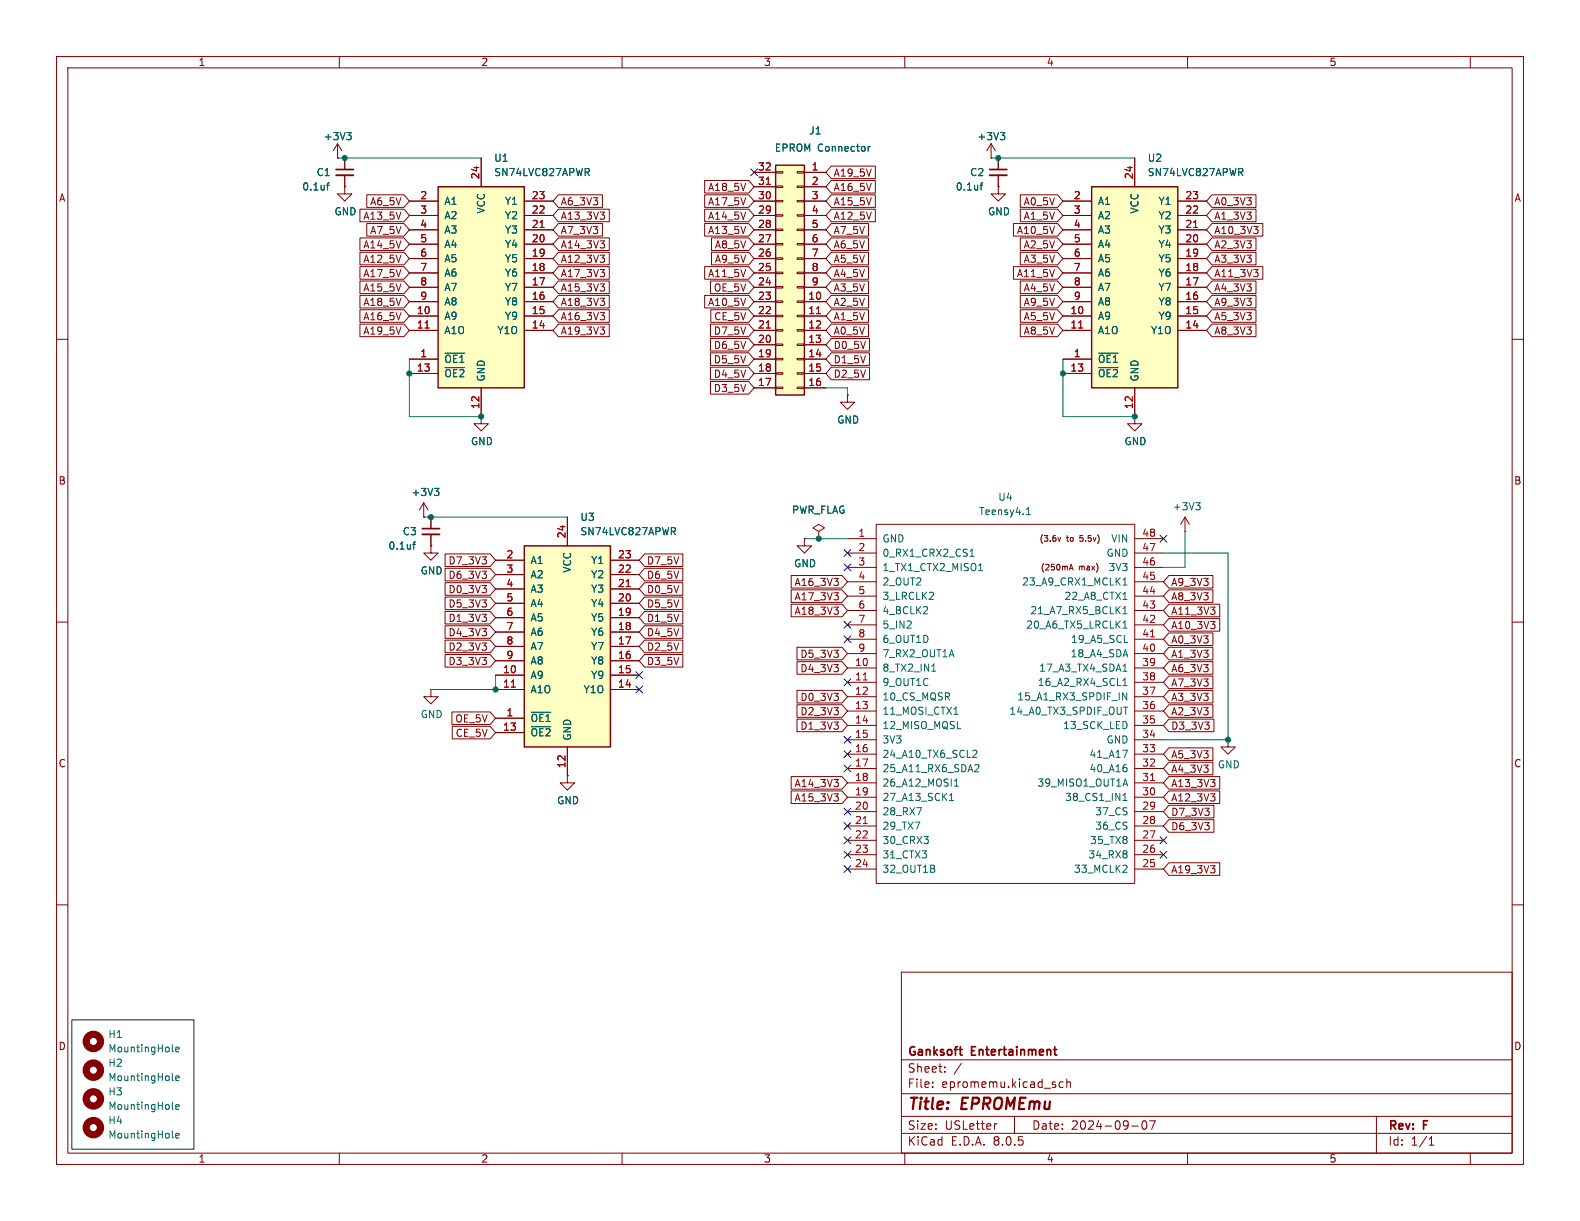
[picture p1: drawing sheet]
<svg xmlns="http://www.w3.org/2000/svg" width="279mm" height="216mm" viewBox="0 0 279 216" stroke-linecap="round" stroke-linejoin="round" font-family="sans-serif">
<g fill="none" stroke="#840000" stroke-width=".18">
<path d="M10 10h259.4v195.9h-259.4zM12 12h255.4v191.9h-255.4zM60 10v2M110 10v2M160 10v2M210 10v2M260 10v2M175.3 27.9h.1M175.3 25.4l-.8 1.3M175.3 25.4v2.5M175.3 25.4l.7 1.3M10 60h2"/>
<path d="M267.4 60h2M74.9 91.4h.1M74.9 88.9l-.7 1.3M74.9 88.9v2.5M74.9 88.9l.8 1.3M76.2 96.5v1.3h1.3l-1.3 1.3-1.3-1.3h1.3M76.2 96.5h.1M76.2 91.4v2.1M76.2 94.5v2M10 110h2M267.4 110h2M10 160h2"/>
<path d="M267.4 160h2M159.4 171.9h108v32h-108zM159.4 197.4h108M159.4 193.4h108M159.4 187.4h108M164.9 192.1v.2M164.9 191.4v.1M167.1 189.4v.2M167.1 188.7v.1M170 188l-1.3 1.9M176.3 198.7l-.3 .1M179.4 197.4v3"/>
<path d="M188 191.4l-.4-.1-.3 .3v.4l.1 .2h.6M188.6 191.4l.3-.1 .3 .1 .1 .9M188.6 190.8v1.5M200.1 199.1h1.2M202.1 198.3l.2-.1a.81 .81 0 0 1 .6 .6 .81 .81 0 0 1-.3 .8l-.2 .1a.81 .81 0 0 1-.3-1.4zM203.3 198.2h1l-.7 1.5M243.4 197.4v6.5M60 203.9v2M110 203.9v2M159.4 200.4h108M160 203.9v2M210 203.9v2"/>
<path d="M252.7 202.5h.9M252.7 201.4l.4-.4v1.5M260 203.9v2"/>
</g>
<path d="M74.7 93.5h3M169.6 185.6h.6M170 186.6h.2M186.3 185.6h.6M186.5 186.4l.4 .2" fill="none" stroke="#840000" stroke-width=".3"/>
<circle cx="16.5" cy="199.4" r="1.27" fill="none" stroke="#840000" stroke-width="1.3"/>
<path d="M176.9 23.4h.8l-.5 .5M177.4 23.9l.3 .3v.3l-.3 .2M73 96.3h.5M73.5 95.8l-.3 .2v1.1M76.8 86.4h.8l-.4 .4M77.4 86.8l.2 .3v.3l-.2 .2M30.5 201.1l.2 .1M31.1 200.8l.6-.1-.1-.2-.3-.1-.2 .2v.6h.5" fill="none" stroke="#006464" stroke-width=".18"/>
<path d="M74.7 94.5h3" fill="none" stroke="#840000" stroke-width=".33"/>
<path d="M193 33h15.3v35.6h-15.3z" fill="#ffffc2"/>
<path d="M193 33h15.3v35.6h-15.3z" fill="none" stroke="#840000" stroke-width=".25"/>
<g fill="none" stroke="#840000" stroke-width=".18">
<path d="M59.7 27.9h.1M59.7 25.4l-.8 1.3M59.7 25.4v2.5M59.7 25.4l.8 1.3M61 33v1.3h1.2l-1.2 1.3-1.3-1.3h1.3M61 33h.1M61 27.9v2.1M61 31v2M188 35.6h5M188 38.1h5M200.7 27.9v5.1M208.3 35.6h5.1"/>
<path d="M208.3 38.1h5.1M188 55.9h5M188 58.4h5M188 53.3h5M188 50.8h5M188 48.3h5M188 45.7h5M188 43.2h5M188 40.6h5M208.3 55.9h5.1M208.3 58.4h5.1M208.3 53.3h5.1"/>
<path d="M208.3 50.8h5.1M208.3 48.3h5.1M208.3 45.7h5.1M208.3 43.2h5.1M208.3 40.6h5.1M85.1 73.7v1.2h1.3l-1.3 1.3-1.3-1.3h1.3M85.1 73.7h.1M149.9 69.9v1.2h1.2l-1.2 1.3-1.3-1.3h1.3M149.9 69.9h.1M188 63.5h5M188 66h5M200.7 73.7v1.2h1.2l-1.2 1.3-1.3-1.3h1.3"/>
<path d="M200.7 73.7h.1M200.7 68.6v5.1M144.8 94l1-.7-1-.6-1 .6 1 .7v1.3M144.8 95.3h.1M149.9 97.8h5M149.9 95.3h5M154.9 92.7h45.8v63.5h-45.8zM187.6 95l-.3 .7M200.7 97.8h5M200.7 95.3h5M209.5 94h.1M209.5 91.4l-.7 1.3"/>
<path d="M209.5 91.4v2.6M209.5 91.4l.8 1.3M149.9 118.1h5M149.9 115.6h5M149.9 113h5M149.9 110.5h5M149.9 108h5M149.9 105.4h5M149.9 102.9h5M149.9 100.3h5M189.1 100.8l.3-1 .4 1M189.2 100.5h.5"/>
<path d="M200.7 118.1h5M200.7 115.6h5M200.7 113h5M200.7 110.5h5M200.7 108h5M200.7 105.4h5M200.7 102.9h5M200.7 100.3h5M76.2 121.9v1.3h1.3l-1.3 1.3-1.3-1.3h1.3M76.2 121.9h.1M149.9 120.7h5M149.9 123.2h5"/>
<path d="M149.9 125.7h5M149.9 128.3h5M149.9 130.8h5M149.9 133.4h5M149.9 135.9h5M149.9 138.4h5M200.7 120.7h5M200.7 123.2h5M200.7 125.7h5M200.7 128.3h5M200.7 130.8h5M200.7 133.4h5"/>
<path d="M200.7 135.9h5M200.7 138.4h5M217.2 130.8v1.3h1.2l-1.2 1.3-1.3-1.3h1.3M217.2 130.8h.1M149.9 141h5M149.9 143.5h5M149.9 146.1h5M149.9 148.6h5M149.9 151.1h5M149.9 153.7h5M200.7 141h5M200.7 143.5h5"/>
<path d="M200.7 146.1h5M200.7 148.6h5M200.7 151.1h5M200.7 153.7h5"/>
</g>
<g fill="none" stroke="#006464" stroke-width=".18">
<path d="M57.7 32.8h.5M58.2 32.3l-.3 .2v1.1M61.3 23.4h.8l-.4 .5M61.9 23.9l.2 .3v.3l-.2 .2M219.4 30.5l.4 .6M219.5 29.8l.3 .2-.1 .3-.2 .2M194.3 62.5h3.4M194.3 65h3.4M171.5 98.4h.8M171.7 97.4l.2-.3v1.3M181.5 91h.7M181.5 90.1l.4-.4v1.3"/>
<path d="M211.4 88.9h.8l-.4 .5M212 89.4l.2 .2v.3l-.2 .3M164.8 118.7h.7M173 100.9h.8M198.6 118.7h.7M198.6 110.2l.3-.4v1.3M198.6 102.5l.3-.3v1.2M198.6 107.6l.3-.3v1.2M198.6 111.1h.7M198.6 108.5h.7M198.6 106h.7M198.6 103.4h.7"/>
<path d="M198.8 117.6l.1-.2v1.3M198.8 113.6h.6M168.7 126.3h.7M168.8 139h.7M168.8 138.1l.3-.4v1.3M172.2 132.7h.4l.1 .3-.7 .9h.7M172.6 135.2l.4 .1 .1 .3-.8 .9h.8M198.5 122.5l.7 1.3v-1.3M198.5 132.7h.9l-.6 1.2M198.6 120.3l.3-.3v1.2M198.6 121.2h.7M198.7 138.6h.6"/>
<path d="M198.7 125h.7M199 137.7l.4 1.3M199.2 135.7l.1 .2-.1 .5M162.1 142.8h.9l-.6 1.3M167.9 141.5h.7M167.9 140.6l.4-.3v1.2M198.6 141.5h.7M198.6 140.6l.3-.3v1.2M199.2 153l.1 .2-.1 .3-.7 .7h.8"/>
</g>
<path d="M190.7 58h.8M211.1 40.2h.7M203.4 112.6h.8M152.6 120.2h.8M203.4 138h.8M152.6 145.6h.8" fill="none" stroke="#a90000" stroke-width=".18"/>
<path d="M59.4 31h3.1" fill="none" stroke="#840000" stroke-width=".33"/>
<path d="M59.4 30h3.1" fill="none" stroke="#840000" stroke-width=".3"/>
<path d="M77.5 33h15.2v35.6h-15.2z" fill="#ffffc2"/>
<path d="M77.5 33h15.2v35.6h-15.2z" fill="none" stroke="#840000" stroke-width=".25"/>
<g fill="none" stroke="#840000" stroke-width=".18">
<path d="M72.4 35.6h5.1M72.4 38.1h5.1M85.1 27.9v5.1M92.7 35.6h5.1M92.7 38.1h5.1M176.5 33v1.3h1.3l-1.3 1.3-1.2-1.3h1.2M176.5 33h.1M176.5 27.9v2.1M176.5 31v2M72.4 55.9h5.1M72.4 58.4h5.1M72.4 53.3h5.1"/>
<path d="M72.4 50.8h5.1M72.4 48.3h5.1M72.4 45.7h5.1M72.4 43.2h5.1M72.4 40.6h5.1M92.7 55.9h5.1M92.7 58.4h5.1M92.7 53.3h5.1M92.7 50.8h5.1M92.7 48.3h5.1M92.7 45.7h5.1M92.7 43.2h5.1"/>
<path d="M92.7 40.6h5.1M72.4 63.5h5.1M72.4 66h5.1M85.1 68.6v5.1M142.2 95.3v1.2h1.3l-1.3 1.3-1.2-1.3h1.2M142.2 95.3h.1M100.3 137.2v1.2h1.3l-1.3 1.3-1.2-1.3h1.2M100.3 137.2h.1"/>
</g>
<path d="M103.8 30.5l.4 .6M104 29.8l.2 .2-.1 .3-.1 .2M173.3 32.8h.5M173.8 32.3l-.3 .2v1.1M78.7 62.5h3.4M78.7 65h3.4" fill="none" stroke="#006464" stroke-width=".18"/>
<path d="M75.2 58h.7M95.5 40.2h.7" fill="none" stroke="#a90000" stroke-width=".18"/>
<path d="M175 31h3.1" fill="none" stroke="#840000" stroke-width=".33"/>
<path d="M175 30h3.1" fill="none" stroke="#840000" stroke-width=".3"/>
<path d="M92.7 96.5h15.2v35.6h-15.2z" fill="#ffffc2"/>
<path d="M92.7 96.5h15.2v35.6h-15.2z" fill="none" stroke="#840000" stroke-width=".25"/>
<g fill="none" stroke="#840000" stroke-width=".18">
<path d="M87.6 99.1h5.1M100.3 91.4v5.1M107.9 99.1h5.1M87.6 119.4h5.1M87.6 116.8h5.1M87.6 114.3h5.1M87.6 111.8h5.1M87.6 109.2h5.1M87.6 106.7h5.1M87.6 104.1h5.1M87.6 101.6h5.1M107.9 119.4h5.1"/>
<path d="M107.9 116.8h5.1M107.9 114.3h5.1M107.9 111.8h5.1M107.9 109.2h5.1M107.9 106.7h5.1M107.9 104.1h5.1M107.9 101.6h5.1M87.6 127h5.1M87.6 121.9h5.1M87.6 129.5h5.1M100.3 132.1v5.1M107.9 121.9h5.1"/>
</g>
<path d="M119 94l.4 .6M119.2 93.3l.2 .2v.3l-.2 .2M94 126h3.4M94 128.5h3.4" fill="none" stroke="#006464" stroke-width=".18"/>
<path d="M110.7 103.7h.8M90.4 121.5h.7" fill="none" stroke="#a90000" stroke-width=".18"/>
<path d="M137.2 29.2h5v40.7h-5z" fill="#ffffc2"/>
<g fill="none" stroke="#840000" stroke-width=".18">
<path d="M59.7 27.9h.1M61 33h.1M61 27.9v2.1M61 31v2M63.6 37h7.8l1 1.1-1 1.1h-7.8zM64.9 39.5h6.5l1 1.1-1 1.2h-6.5zM64.9 34.4h6.5l1 1.2-1 1.1h-6.5zM72.4 38.1h5.1M72.4 35.6h5.1M85.1 27.9v5.1M92.7 38.1h5.1M92.7 35.6h5.1"/>
<path d="M98.7 39.5h7.8v2.3h-7.8l-.9-1.2zM98.7 37h9v2.2h-9l-.9-1.1zM98.7 34.4h7.8v2.3h-7.8l-.9-1.1zM106.1 37.5h.8l-.4 .5M106.8 38.1v.5M124.6 37h7.8l.9 1.1-.9 1.1h-7.8zM124.6 34.4h7.8l.9 1.2-.9 1.1h-7.8zM124.6 39.5h7.8l.9 1.1-.9 1.2h-7.8zM124.6 31.9h7.8l.9 1.1-.9 1.1h-7.8zM133.3 30.5h3.9M133.3 33h3.9M133.3 38.1h3.9"/>
<path d="M133.3 35.6h3.9M137.2 38h1.2v.2h-1.2zM137.2 35.4h1.2v.3h-1.2zM137.2 32.9h1.2v.2h-1.2zM137.2 30.4h1.2v.2h-1.2zM141 38h1.2v.2h-1.2zM141 35.4h1.2v.3h-1.2zM141 32.9h1.2v.2h-1.2zM141 30.4h1.2v.2h-1.2zM142.2 30.5h3.8M142.2 33h3.8M142.2 38.1h3.8"/>
<path d="M142.2 35.6h3.8M147 31.9h7.8v2.2h-7.8l-1-1.1zM147 29.4h7.8v2.2h-7.8l-1-1.1zM147 37h7.8v2.2h-7.8l-1-1.1zM147 34.4h7.8v2.3h-7.8l-1-1.1zM147 39.5h6.6v2.3h-6.6l-1-1.2zM175.3 27.9h.1M176.5 33h.1M176.5 27.9v2.1M176.5 31v2M179.2 39.5h7.8l1 1.1-1 1.2h-7.8zM180.4 34.4h6.6l1 1.2-1 1.1h-6.6z"/>
<path d="M180.4 37h6.6l1 1.1-1 1.1h-6.6zM188 38.1h5M188 35.6h5M200.7 27.9v5.1M208.3 38.1h5.1M208.3 35.6h5.1M214.3 34.4h7.8v2.3h-7.8l-.9-1.1zM214.3 37h7.8v2.2h-7.8l-.9-1.1zM214.3 39.5h9v2.3h-9l-.9-1.2zM63.6 54.8h7.8l1 1.1-1 1.1h-7.8zM63.6 52.2h7.8l1 1.1-1 1.2h-7.8zM63.6 47.1h7.8l1 1.2-1 1.1h-7.8z"/>
<path d="M63.6 42.1h7.8l1 1.1-1 1.1h-7.8zM63.6 49.7h7.8l1 1.1-1 1.1h-7.8zM63.6 44.6h7.8l1 1.1-1 1.1h-7.8zM63.6 57.3h7.8l1 1.1-1 1.1h-7.8zM72.4 53.3h5.1M72.4 55.9h5.1M72.4 58.4h5.1M72.4 50.8h5.1M72.4 48.3h5.1M72.4 45.7h5.1M72.4 43.2h5.1M72.4 40.6h5.1"/>
<path d="M92.7 53.3h5.1M92.7 55.9h5.1M92.7 58.4h5.1M92.7 50.8h5.1M92.7 48.3h5.1M92.7 45.7h5.1M92.7 43.2h5.1M92.7 40.6h5.1M98.7 52.2h9v2.3h-9l-.9-1.2zM98.7 42.1h9v2.2h-9l-.9-1.1zM98.7 44.6h9v2.2h-9l-.9-1.1zM98.7 49.7h9v2.2h-9l-.9-1.1z"/>
<path d="M98.7 47.1h9v2.3h-9l-.9-1.1zM98.7 57.3h9v2.2h-9l-.9-1.1zM98.7 54.8h9v2.2h-9l-.9-1.1zM106.1 52.7h.8l-.4 .5M106.1 42.6h.8l-.4 .5M106.1 45.1h.8l-.4 .5M106.1 50.2h.8l-.4 .5M106.1 47.7h.8l-.4 .4M106.1 57.8h.8l-.4 .5M106.1 55.3h.8l-.4 .5M106.8 53.3v.6M106.8 43.2v.5"/>
<path d="M106.8 45.7v.6M106.8 48.3v.5M106.8 50.8v.5M106.8 55.9v.5M106.8 58.4v.6M124.6 47.1h7.8l.9 1.2-.9 1.1h-7.8zM124.6 52.2h7.8l.9 1.1-.9 1.2h-7.8zM125.6 49.7h6.8l.9 1.1-.9 1.1h-6.8zM125.6 57.3h6.8l.9 1.1-.9 1.1h-6.8zM125.6 59.8h6.8l.9 1.2-.9 1.1h-6.8zM125.7 54.8h6.7l.9 1.1-.9 1.1h-6.7zM125.8 44.6h6.6l.9 1.1-.9 1.1h-6.6z"/>
<path d="M125.8 42.1h6.6l.9 1.1-.9 1.1h-6.6zM133.3 53.3h3.9M133.3 55.9h3.9M133.3 58.4h3.9M133.3 50.8h3.9M133.3 48.3h3.9M133.3 45.7h3.9M133.3 43.2h3.9M133.3 40.6h3.9M137.2 58.3h1.2v.2h-1.2zM137.2 55.8h1.2v.2h-1.2zM137.2 53.2h1.2v.3h-1.2z"/>
<path d="M137.2 50.7h1.2v.2h-1.2zM137.2 48.1h1.2v.3h-1.2zM137.2 45.6h1.2v.2h-1.2zM137.2 43.1h1.2v.2h-1.2zM137.2 40.5h1.2v.3h-1.2zM141 58.3h1.2v.2h-1.2zM141 55.8h1.2v.2h-1.2zM141 53.2h1.2v.3h-1.2zM141 50.7h1.2v.2h-1.2zM141 48.1h1.2v.3h-1.2zM141 45.6h1.2v.2h-1.2zM141 43.1h1.2v.2h-1.2z"/>
<path d="M141 40.5h1.2v.3h-1.2zM142.2 53.3h3.8M142.2 55.9h3.8M142.2 58.4h3.8M142.2 50.8h3.8M142.2 48.3h3.8M142.2 45.7h3.8M142.2 43.2h3.8M142.2 40.6h3.8M147 59.8h6.8v2.3h-6.8l-1-1.1zM147 57.3h6.6v2.2h-6.6l-1-1.1zM147 54.8h6.6v2.2h-6.6l-1-1.1z"/>
<path d="M147 52.2h6.6v2.3h-6.6l-1-1.2zM147 49.7h6.6v2.2h-6.6l-1-1.1zM147 47.1h6.6v2.3h-6.6l-1-1.1zM147 42.1h6.6v2.2h-6.6l-1-1.1zM147 44.6h6.6v2.2h-6.6l-1-1.1zM179.2 47.1h7.8l1 1.2-1 1.1h-7.8zM180.4 52.2h6.6l1 1.1-1 1.2h-6.6zM180.4 49.7h6.6l1 1.1-1 1.1h-6.6zM180.4 42.1h6.6l1 1.1-1 1.1h-6.6zM180.4 44.6h6.6l1 1.1-1 1.1h-6.6zM180.4 54.8h6.6l1 1.1-1 1.1h-6.6zM180.4 57.3h6.6l1 1.1-1 1.1h-6.6z"/>
<path d="M188 53.3h5M188 55.9h5M188 58.4h5M188 50.8h5M188 48.3h5M188 45.7h5M188 43.2h5M188 40.6h5M208.3 53.3h5.1M208.3 55.9h5.1M208.3 58.4h5.1M208.3 50.8h5.1"/>
<path d="M208.3 48.3h5.1M208.3 45.7h5.1M208.3 43.2h5.1M208.3 40.6h5.1M214.3 47.1h9v2.3h-9l-.9-1.1zM214.3 52.2h7.8v2.3h-7.8l-.9-1.2zM214.3 49.7h7.8v2.2h-7.8l-.9-1.1zM214.3 54.8h7.8v2.2h-7.8l-.9-1.1zM214.3 57.3h7.8v2.2h-7.8l-.9-1.1zM214.3 44.6h7.8v2.2h-7.8l-.9-1.1zM214.3 42.1h7.8v2.2h-7.8l-.9-1.1zM221.7 47.7h.8l-.5 .4"/>
<path d="M221.7 40h.8l-.5 .5M222.4 48.3v.5M222.4 40.6v.6M72.4 63.5h5.1M72.4 66h5.1M85.1 73.7h.1M85.1 68.6v5.1M125.6 67.5h6.8l.9 1.1-.9 1.1h-6.8zM125.6 64.9h6.8l.9 1.1-.9 1.2h-6.8zM125.6 62.4h6.8l.9 1.1-.9 1.1h-6.8zM133.3 61h3.9M133.3 63.5h3.9"/>
<path d="M133.3 66h3.9M133.3 68.6h3.9M137.2 68.5h1.2v.2h-1.2zM137.2 65.9h1.2v.3h-1.2zM137.2 63.4h1.2v.2h-1.2zM137.2 60.8h1.2v.3h-1.2zM141 68.5h1.2v.2h-1.2zM141 65.9h1.2v.3h-1.2zM141 63.4h1.2v.2h-1.2zM141 60.8h1.2v.3h-1.2zM142.2 61h3.8M142.2 63.5h3.8"/>
<path d="M142.2 66h3.8M142.2 68.6h3.8M147 64.9h6.8v2.3h-6.8l-1-1.2zM147 62.4h6.8v2.2h-6.8l-1-1.1zM149.9 69.9h.1M188 63.5h5M188 66h5M200.7 73.7h.1M200.7 68.6v5.1M74.9 91.4h.1M76.2 96.5h.1M76.2 91.4v2.1"/>
<path d="M76.2 94.5v2M78.7 97.9h8l.9 1.2-.9 1.1h-8zM87.6 99.1h5.1M100.3 91.4v5.1M107.9 99.1h5.1M114 97.9h6.7v2.3h-6.7l-1-1.1zM142.2 95.3h.1M144.8 95.3h.1M78.7 113.2h8l.9 1.1-.9 1.1h-8zM78.7 115.7h8l.9 1.1-.9 1.2h-8zM78.7 103h8l.9 1.1-.9 1.2h-8zM78.7 100.5h8l.9 1.1-.9 1.1h-8z"/>
<path d="M78.7 108.1h8l.9 1.1-.9 1.1h-8zM78.7 105.6h8l.9 1.1-.9 1.1h-8zM78.7 110.6h8l.9 1.2-.9 1.1h-8zM87.6 119.4h5.1M87.6 116.8h5.1M87.6 114.3h5.1M87.6 111.8h5.1M87.6 109.2h5.1M87.6 106.7h5.1M87.6 104.1h5.1M87.6 101.6h5.1M107.9 119.4h5.1"/>
<path d="M107.9 116.8h5.1M107.9 114.3h5.1M107.9 111.8h5.1M107.9 109.2h5.1M107.9 106.7h5.1M107.9 104.1h5.1M107.9 101.6h5.1M114 113.2h6.7v2.2h-6.7l-1-1.1zM114 115.7h6.7v2.3h-6.7l-1-1.2zM114 105.6h6.7v2.2h-6.7l-1-1.1zM114 103h6.7v2.3h-6.7l-1-1.2zM114 110.6h6.7v2.3h-6.7l-1-1.1z"/>
<path d="M114 108.1h6.7v2.2h-6.7l-1-1.1zM114 100.5h6.7v2.2h-6.7l-1-1.1zM139.9 104.3h9l1 1.1-1 1.1h-9zM139.9 106.8h9l1 1.2-1 1.1h-9zM139.9 101.8h9l1 1.1-1 1.1h-9zM140.9 114.5h8l1 1.1-1 1.1h-8zM140.9 117h8l1 1.1-1 1.1h-8zM147.5 107.4h.7l-.4 .4M147.5 104.8h.7l-.4 .5M147.5 102.3h.7l-.4 .5M148.2 102.9v.5M148.2 105.4v.6"/>
<path d="M148.2 108v.5M206.7 109.4h9v2.2h-9l-1-1.1zM206.7 106.8h9v2.3h-9l-1-1.1zM206.7 101.8h7.8v2.2h-7.8l-1-1.1zM206.7 104.3h7.8v2.2h-7.8l-1-1.1zM206.7 119.5h7.8v2.3h-7.8l-1-1.1zM206.7 114.5h7.8v2.2h-7.8l-1-1.1zM206.7 117h7.8v2.2h-7.8l-1-1.1zM206.7 111.9h7.8v2.2h-7.8l-1-1.1zM214.1 109.9h.8l-.5 .5M214.1 107.4h.8l-.5 .4M214.8 108v.5"/>
<path d="M214.8 110.5v.5M79.9 125.9h6.8l.9 1.1-.9 1.1h-6.8zM80 128.4h6.7l.9 1.1-.9 1.2h-6.7zM87.6 127h5.1M87.6 121.9h5.1M87.6 129.5h5.1M100.3 137.2h.1M100.3 132.1v5.1M107.9 121.9h5.1M139.9 137.3h9l1 1.1-1 1.1h-9zM139.9 139.9h9l1 1.1-1 1.1h-9zM140.9 127.2h8l1 1.1-1 1.1h-8z"/>
<path d="M140.9 124.6h8l1 1.1-1 1.1h-8zM140.9 122.1h8l1 1.1-1 1.1h-8zM147.5 137.8h.7l-.4 .5M148.2 138.4v.6M206.7 132.2h7.8v2.3h-7.8l-1-1.1zM206.7 139.9h9v2.2h-9l-1-1.1zM206.7 137.3h9v2.2h-9l-1-1.1zM206.7 134.8h7.8v2.2h-7.8l-1-1.1zM206.7 124.6h7.8v2.2h-7.8l-1-1.1zM206.7 127.2h8v2.2h-8l-1-1.1zM206.7 122.1h7.8v2.2h-7.8l-1-1.1zM214.1 137.8h.8l-.5 .5"/>
<path d="M214.8 138.4v.6M147.5 140.4h.7l-.4 .5M148.2 141v.5M206.7 152.6h9v2.2h-9l-1-1.1zM206.7 144.9h8v2.3h-8l-1-1.1zM206.7 142.4h8v2.2h-8l-1-1.1zM214.1 140.4h.8l-.5 .5M214.1 153.1h.8l-.5 .5M214.8 141v.5M214.8 153.7v.5"/>
</g>
<path d="M137.2 29.2h5v40.7h-5z" fill="none" stroke="#840000" stroke-width=".25"/>
<path d="M135.5 32.6h.7M75.2 58h.7M95.5 40.2h.7M135.5 58h.7M144.4 55.5h.7M190.7 58h.8M211.1 40.2h.7M110.7 103.7h.8M90.4 121.5h.7" fill="none" stroke="#a90000" stroke-width=".18"/>
<g fill="none" stroke="#006464" stroke-width=".18">
<path d="M57.7 32.8h.5M58.2 32.3l-.3 .2v1.1M61.3 23.4h.8l-.4 .5M61.9 23.9l.2 .3v.3l-.2 .2M103.8 30.5l.4 .6M104 29.8l.2 .2-.1 .3-.1 .2M153.5 25.9v.8M153.9 25.9l-.4 .2M173.3 32.8h.5M173.8 32.3l-.3 .2v1.1M176.9 23.4h.8l-.5 .5M177.4 23.9l.3 .3v.3l-.3 .2"/>
<path d="M219.4 30.5l.4 .6M219.5 29.8l.3 .2-.1 .3-.2 .2M78.7 62.5h3.4M78.7 65h3.4M194.3 62.5h3.4M194.3 65h3.4M73 96.3h.5M73.5 95.8l-.3 .2v1.1M76.8 86.4h.8l-.4 .4M77.4 86.8l.2 .3v.3l-.2 .2M119 94l.4 .6M119.2 93.3l.2 .2v.3l-.2 .2"/>
<path d="M94 126h3.4M94 128.5h3.4M30.5 190.9l.2 .2M30.5 185.8l.2 .2M30.5 196l.2 .2M31.1 190.7l.6-.2-.1-.2-.3-.1-.2 .2v.6h.5M31.1 185.6l.6-.1-.1-.3h-.3l-.2 .1v.6h.5M31.1 195.7l.6-.1-.1-.2-.3-.1-.2 .2v.6h.5"/>
</g>
<g fill="none" stroke="#840000" stroke-width="1.3">
<circle cx="16.5" cy="194.3" r="1.27"/>
<circle cx="16.5" cy="184.1" r="1.27"/>
<circle cx="16.5" cy="189.2" r="1.27"/>
</g>
<path d="M12.7 180.3h21.6v22.9h-21.6z" fill="none" stroke="#0000c2" stroke-width=".18"/>
<path d="M59.7 27.9h25.4M175.3 27.9h25.4M72.4 63.5v10.2h12.7M146 68.6h3.9v1.3M188 63.5v10.2h12.7M74.9 91.4h25.4M142.2 95.3h7.7M205.7 97.8h11.5v33h-11.5M209.5 94v6.3h-3.8M87.6 119.4v2.5h-11.4" fill="none" stroke="#009600" stroke-width=".18"/>
<g fill="none" stroke="#000084" stroke-width=".18">
<path d="M132.7 29.9l1.3 1.2M134 29.9l-1.3 1.2M149.3 99.7l1.2 1.2M149.3 97.2l1.2 1.2M150.5 99.7l-1.2 1.2M150.5 97.2l-1.2 1.2M205.1 94.6l1.2 1.3M206.3 94.6l-1.2 1.3M112.4 118.8l1.2 1.2M113.6 118.8l-1.2 1.2M149.3 112.4l1.2 1.2M149.3 109.9l1.2 1.2"/>
<path d="M150.5 112.4l-1.2 1.2M150.5 109.9l-1.2 1.2M112.4 121.3l1.2 1.2M113.6 121.3l-1.2 1.2M149.3 120l1.2 1.3M149.3 135.3l1.2 1.2M149.3 130.2l1.2 1.2M149.3 132.7l1.2 1.3M150.5 120l-1.2 1.3M150.5 135.3l-1.2 1.2M150.5 130.2l-1.2 1.2M150.5 132.7l-1.2 1.3"/>
<path d="M149.3 142.9l1.2 1.2M149.3 150.5l1.2 1.2M149.3 148l1.2 1.2M149.3 153.1l1.2 1.2M149.3 145.4l1.2 1.3M150.5 142.9l-1.2 1.2M150.5 150.5l-1.2 1.2M150.5 148l-1.2 1.2M150.5 153.1l-1.2 1.2M150.5 145.4l-1.2 1.3M205.1 150.5l1.2 1.2M205.1 148l1.2 1.2"/>
<path d="M206.3 150.5l-1.2 1.2M206.3 148l-1.2 1.2"/>
</g>
<g fill="#009600" stroke="#009600" stroke-width=".18">
<circle cx="76.2" cy="91.4" r=".46"/>
<circle cx="85.1" cy="73.7" r=".46"/>
<circle cx="87.6" cy="121.9" r=".46"/>
<circle cx="217.2" cy="130.8" r=".46"/>
<circle cx="188" cy="66" r=".46"/>
<circle cx="144.8" cy="95.3" r=".46"/>
<circle cx="200.7" cy="73.7" r=".46"/>
<circle cx="176.5" cy="27.9" r=".46"/>
<circle cx="61" cy="27.9" r=".46"/>
<circle cx="72.4" cy="66" r=".46"/>
</g>
<g font-size="2.8" fill="#840000">
<text x="160.4" y="196.8">Title:</text>
<text x="170.1" y="196.8">EPROMEmu</text>
</g>
<g font-size="2.1" fill="#840000">
<text x="160.4" y="189.9">Sheet:</text>
<text x="160.4" y="187.1">Ganksoft</text>
<text x="171.9" y="187.1">Entertainment</text>
<text x="160.4" y="192.6">File:</text>
<text x="166.5" y="192.6">epromemu.kicad_sch</text>
<text x="160.4" y="202.8">KiCad</text>
<text x="160.4" y="200">Size:</text>
<text x="167.1" y="200">USLetter</text>
<text x="168.1" y="202.8">E.D.A.</text>
<text x="175.7" y="202.8">8.0.5</text>
<text x="182.4" y="200">Date:</text>
<text x="189.4" y="200">2024-09-07</text>
<text x="245.4" y="200.2">Rev:</text>
<text x="245.4" y="202.8">Id:</text>
<text x="249.5" y="202.8">1/1</text>
<text x="251.8" y="200.2">F</text>
</g>
<g font-size="1.8" fill="#840000">
<text x="35" y="11.9">1</text>
<text x="85" y="11.9">2</text>
<text x="135" y="11.9">3</text>
<text x="185" y="11.9">4</text>
<text x="235" y="11.9">5</text>
<text x="10.3" y="35.9">A</text>
<text x="125.1" y="34">A18_5V</text>
<text x="147.3" y="34">A16_5V</text>
<text x="147.3" y="31.4">A19_5V</text>
<text x="267.7" y="35.9">A</text>
<text x="64.1" y="39.1">A13_5V</text>
<text x="65.4" y="41.6">A7_5V</text>
<text x="65.4" y="36.5">A6_5V</text>
<text x="99.1" y="41.6">A7_3V3</text>
<text x="99.1" y="39.1">A13_3V3</text>
<text x="99.1" y="36.5">A6_3V3</text>
<text x="125.1" y="39.1">A14_5V</text>
<text x="125.1" y="36.5">A17_5V</text>
<text x="125.1" y="41.6">A13_5V</text>
<text x="147.3" y="39.1">A12_5V</text>
<text x="147.3" y="36.5">A15_5V</text>
<text x="147.3" y="41.6">A7_5V</text>
<text x="179.7" y="41.6">A10_5V</text>
<text x="180.9" y="36.5">A0_5V</text>
<text x="180.9" y="39.1">A1_5V</text>
<text x="214.6" y="36.5">A0_3V3</text>
<text x="214.6" y="39.1">A1_3V3</text>
<text x="214.6" y="41.6">A10_3V3</text>
<text x="64.1" y="44.1">A14_5V</text>
<text x="64.1" y="46.7">A12_5V</text>
<text x="99.1" y="44.1">A14_3V3</text>
<text x="99.1" y="46.7">A12_3V3</text>
<text x="126.3" y="46.7">A9_5V</text>
<text x="126.3" y="44.1">A8_5V</text>
<text x="147.3" y="44.1">A6_5V</text>
<text x="147.3" y="46.7">A5_5V</text>
<text x="180.9" y="44.1">A2_5V</text>
<text x="180.9" y="46.7">A3_5V</text>
<text x="214.6" y="46.7">A3_3V3</text>
<text x="214.6" y="44.1">A2_3V3</text>
<text x="64.1" y="49.2">A17_5V</text>
<text x="64.1" y="51.8">A15_5V</text>
<text x="99.1" y="51.8">A15_3V3</text>
<text x="99.1" y="49.2">A17_3V3</text>
<text x="125.1" y="49.2">A11_5V</text>
<text x="126.1" y="51.8">OE_5V</text>
<text x="147.3" y="51.8">A3_5V</text>
<text x="147.3" y="49.2">A4_5V</text>
<text x="179.7" y="49.2">A11_5V</text>
<text x="180.9" y="51.8">A4_5V</text>
<text x="214.6" y="49.2">A11_3V3</text>
<text x="214.6" y="51.8">A4_3V3</text>
<text x="64.1" y="56.8">A16_5V</text>
<text x="64.1" y="54.3">A18_5V</text>
<text x="64.1" y="59.4">A19_5V</text>
<text x="99.1" y="54.3">A18_3V3</text>
<text x="99.1" y="59.4">A19_3V3</text>
<text x="99.1" y="56.8">A16_3V3</text>
<text x="125.1" y="54.3">A10_5V</text>
<text x="126.1" y="59.4">D7_5V</text>
<text x="126.2" y="56.8">CE_5V</text>
<text x="147.3" y="59.4">A0_5V</text>
<text x="147.3" y="56.8">A1_5V</text>
<text x="147.3" y="54.3">A2_5V</text>
<text x="180.9" y="54.3">A9_5V</text>
<text x="180.9" y="56.8">A5_5V</text>
<text x="180.9" y="59.4">A8_5V</text>
<text x="214.6" y="54.3">A9_3V3</text>
<text x="214.6" y="56.8">A5_3V3</text>
<text x="214.6" y="59.4">A8_3V3</text>
<text x="126.1" y="64.5">D5_5V</text>
<text x="126.1" y="61.9">D6_5V</text>
<text x="147.3" y="64.5">D1_5V</text>
<text x="147.3" y="61.9">D0_5V</text>
<text x="126.1" y="69.5">D3_5V</text>
<text x="126.1" y="67">D4_5V</text>
<text x="147.3" y="67">D2_5V</text>
<text x="10.3" y="85.9">B</text>
<text x="267.7" y="85.9">B</text>
<text x="79.2" y="100">D7_3V3</text>
<text x="114.3" y="100">D7_5V</text>
<text x="79.2" y="105.1">D0_3V3</text>
<text x="79.2" y="102.6">D6_3V3</text>
<text x="79.2" y="107.6">D5_3V3</text>
<text x="114.3" y="107.6">D5_5V</text>
<text x="114.3" y="105.1">D0_5V</text>
<text x="114.3" y="102.6">D6_5V</text>
<text x="140.4" y="106.4">A17_3V3</text>
<text x="140.4" y="103.8">A16_3V3</text>
<text x="207" y="103.8">A9_3V3</text>
<text x="207" y="106.4">A8_3V3</text>
<text x="79.2" y="110.2">D1_3V3</text>
<text x="79.2" y="112.7">D4_3V3</text>
<text x="114.3" y="112.7">D4_5V</text>
<text x="114.3" y="110.2">D1_5V</text>
<text x="140.4" y="108.9">A18_3V3</text>
<text x="207" y="111.4">A10_3V3</text>
<text x="207" y="108.9">A11_3V3</text>
<text x="207" y="114">A0_3V3</text>
<text x="79.2" y="115.3">D2_3V3</text>
<text x="79.2" y="117.8">D3_3V3</text>
<text x="114.3" y="115.3">D2_5V</text>
<text x="114.3" y="117.8">D3_5V</text>
<text x="141.4" y="116.5">D5_3V3</text>
<text x="141.4" y="119.1">D4_3V3</text>
<text x="207" y="116.5">A1_3V3</text>
<text x="207" y="119.1">A6_3V3</text>
<text x="141.4" y="124.1">D0_3V3</text>
<text x="207" y="124.1">A3_3V3</text>
<text x="207" y="121.6">A7_3V3</text>
<text x="80.4" y="128">OE_5V</text>
<text x="80.5" y="130.5">CE_5V</text>
<text x="141.4" y="129.2">D1_3V3</text>
<text x="141.4" y="126.7">D2_3V3</text>
<text x="207" y="126.7">A2_3V3</text>
<text x="207" y="129.2">D3_3V3</text>
<text x="10.3" y="135.9">C</text>
<text x="207" y="134.3">A5_3V3</text>
<text x="207" y="136.8">A4_3V3</text>
<text x="267.7" y="135.9">C</text>
<text x="140.4" y="139.4">A14_3V3</text>
<text x="140.4" y="141.9">A15_3V3</text>
<text x="207" y="141.9">A12_3V3</text>
<text x="207" y="139.4">A13_3V3</text>
<text x="207" y="147">D6_3V3</text>
<text x="207" y="144.5">D7_3V3</text>
<text x="207" y="154.6">A19_3V3</text>
<text x="10.3" y="185.9">D</text>
<text x="267.7" y="185.9">D</text>
<text x="35" y="205.8">1</text>
<text x="85" y="205.8">2</text>
<text x="135" y="205.8">3</text>
<text x="185" y="205.8">4</text>
<text x="235" y="205.8">5</text>
</g>
<g font-size="1.8" fill="#006464">
<text x="143" y="24">J1</text>
<text x="57.2" y="25">+3V3</text>
<text x="87.3" y="28.8">U1</text>
<text x="136.9" y="27">EPROM Connector</text>
<text x="172.7" y="25">+3V3</text>
<text x="202.9" y="28.8">U2</text>
<text x="53.3" y="33.9">0.1uf</text>
<text x="55.9" y="31.3">C1</text>
<text x="87.3" y="31.3">SN74LVC827APWR</text>
<text x="168.9" y="33.9">0.1uf</text>
<text x="171.5" y="31.3">C2</text>
<text x="202.9" y="31.3">SN74LVC827APWR</text>
<text x="59.1" y="38.3">GND</text>
<text x="78.5" y="36.4">A1</text>
<text x="78.5" y="39">A2</text>
<text x="78.5" y="41.5">A3</text>
<text x="86" y="37.9" transform="rotate(-90 86 37.9)">VCC</text>
<text x="89.2" y="41.5">Y3</text>
<text x="89.2" y="39">Y2</text>
<text x="89.2" y="36.4">Y1</text>
<text x="174.6" y="38.3">GND</text>
<text x="194.1" y="36.4">A1</text>
<text x="194.1" y="39">A2</text>
<text x="194.1" y="41.5">A3</text>
<text x="201.5" y="37.9" transform="rotate(-90 201.5 37.9)">VCC</text>
<text x="204.8" y="41.5">Y3</text>
<text x="204.8" y="39">Y2</text>
<text x="204.8" y="36.4">Y1</text>
<text x="78.5" y="44">A4</text>
<text x="78.5" y="46.6">A5</text>
<text x="89.2" y="46.6">Y5</text>
<text x="89.2" y="44">Y4</text>
<text x="194.1" y="44">A4</text>
<text x="194.1" y="46.6">A5</text>
<text x="204.8" y="46.6">Y5</text>
<text x="204.8" y="44">Y4</text>
<text x="78.5" y="49.1">A6</text>
<text x="78.5" y="51.7">A7</text>
<text x="89.2" y="51.7">Y7</text>
<text x="89.2" y="49.1">Y6</text>
<text x="194.1" y="49.1">A6</text>
<text x="194.1" y="51.7">A7</text>
<text x="204.8" y="51.7">Y7</text>
<text x="204.8" y="49.1">Y6</text>
<text x="78.5" y="56.7">A9</text>
<text x="78.5" y="59.3">A1O</text>
<text x="78.5" y="54.2">A8</text>
<text x="87.9" y="59.3">Y1O</text>
<text x="89.2" y="56.7">Y9</text>
<text x="89.2" y="54.2">Y8</text>
<text x="194.1" y="56.7">A9</text>
<text x="194.1" y="59.3">A1O</text>
<text x="194.1" y="54.2">A8</text>
<text x="203.4" y="59.3">Y1O</text>
<text x="204.8" y="56.7">Y9</text>
<text x="204.8" y="54.2">Y8</text>
<text x="78.5" y="64.4">~{OE1}</text>
<text x="194.1" y="64.4">~{OE1}</text>
<text x="78.5" y="66.9">~{OE2}</text>
<text x="86" y="67.6" transform="rotate(-90 86 67.6)">GND</text>
<text x="194.1" y="66.9">~{OE2}</text>
<text x="201.5" y="67.6" transform="rotate(-90 201.5 67.6)">GND</text>
<text x="148" y="75.1">GND</text>
<text x="83.2" y="78.9">GND</text>
<text x="198.8" y="78.9">GND</text>
<text x="72.7" y="87.9">+3V3</text>
<text x="176.4" y="88.7">U4</text>
<text x="71.1" y="94.8">C3</text>
<text x="102.5" y="92.3">U3</text>
<text x="102.5" y="94.8">SN74LVC827APWR</text>
<text x="140" y="91">PWR_FLAG</text>
<text x="173" y="91.3">Teensy4.1</text>
<text x="207.3" y="90.4">+3V3</text>
<text x="68.6" y="97.4">0.1uf</text>
<text x="74.3" y="101.8">GND</text>
<text x="93.7" y="99.9">A1</text>
<text x="101.2" y="101.4" transform="rotate(-90 101.2 101.4)">VCC</text>
<text x="104.4" y="99.9">Y1</text>
<text x="140.3" y="100.5">GND</text>
<text x="156" y="96.1">GND</text>
<text x="156" y="98.7">0_RX1_CRX2_CS1</text>
<text x="156" y="101.2">1_TX1_CTX2_MISO1</text>
<text x="195.6" y="98.7">GND</text>
<text x="195.9" y="101.2">3V3</text>
<text x="196.4" y="96.1">VIN</text>
<text x="93.7" y="102.5">A2</text>
<text x="93.7" y="105">A3</text>
<text x="93.7" y="107.5">A4</text>
<text x="104.4" y="107.5">Y4</text>
<text x="104.4" y="105">Y3</text>
<text x="104.4" y="102.5">Y2</text>
<text x="156" y="106.3">3_LRCLK2</text>
<text x="156" y="103.7">2_OUT2</text>
<text x="180.6" y="103.7">23_A9_CRX1_MCLK1</text>
<text x="188.1" y="106.3">22_A8_CTX1</text>
<text x="93.7" y="110.1">A5</text>
<text x="93.7" y="112.6">A6</text>
<text x="104.4" y="112.6">Y6</text>
<text x="104.4" y="110.1">Y5</text>
<text x="156" y="108.8">4_BCLK2</text>
<text x="156" y="111.4">5_IN2</text>
<text x="156" y="113.9">6_OUT1D</text>
<text x="181.4" y="111.4">20_A6_TX5_LRCLK1</text>
<text x="182.1" y="108.8">21_A7_RX5_BCLK1</text>
<text x="189.3" y="113.9">19_A5_SCL</text>
<text x="93.7" y="115.2">A7</text>
<text x="93.7" y="117.7">A8</text>
<text x="104.4" y="117.7">Y8</text>
<text x="104.4" y="115.2">Y7</text>
<text x="156" y="119">8_TX2_IN1</text>
<text x="156" y="116.4">7_RX2_OUT1A</text>
<text x="183.7" y="119">17_A3_TX4_SDA1</text>
<text x="189.2" y="116.4">18_A4_SDA</text>
<text x="93.7" y="120.2">A9</text>
<text x="93.7" y="122.8">A1O</text>
<text x="103.1" y="122.8">Y1O</text>
<text x="104.4" y="120.2">Y9</text>
<text x="156" y="121.5">9_OUT1C</text>
<text x="156" y="124.1">10_CS_MQSR</text>
<text x="179.8" y="124.1">15_A1_RX3_SPDIF_IN</text>
<text x="183.4" y="121.5">16_A2_RX4_SCL1</text>
<text x="74.3" y="127.2">GND</text>
<text x="93.7" y="127.9">~{OE1}</text>
<text x="93.7" y="130.4">~{OE2}</text>
<text x="101.2" y="131.1" transform="rotate(-90 101.2 131.1)">GND</text>
<text x="156" y="126.6">11_MOSI_CTX1</text>
<text x="156" y="129.1">12_MISO_MQSL</text>
<text x="156" y="131.7">3V3</text>
<text x="178.4" y="126.6">14_A0_TX3_SPDIF_OUT</text>
<text x="187.9" y="129.1">13_SCK_LED</text>
<text x="195.6" y="131.7">GND</text>
<text x="156" y="134.2">24_A10_TX6_SCL2</text>
<text x="156" y="136.8">25_A11_RX6_SDA2</text>
<text x="192.5" y="136.8">40_A16</text>
<text x="192.5" y="134.2">41_A17</text>
<text x="215.3" y="136.1">GND</text>
<text x="98.4" y="142.4">GND</text>
<text x="156" y="139.3">26_A12_MOSI1</text>
<text x="156" y="141.8">27_A13_SCK1</text>
<text x="183.4" y="139.3">39_MISO1_OUT1A</text>
<text x="188.3" y="141.8">38_CS1_IN1</text>
<text x="156" y="144.4">28_RX7</text>
<text x="156" y="146.9">29_TX7</text>
<text x="156" y="149.5">30_CRX3</text>
<text x="192.7" y="149.5">35_TX8</text>
<text x="193.6" y="146.9">36_CS</text>
<text x="193.6" y="144.4">37_CS</text>
<text x="156" y="152">31_CTX3</text>
<text x="156" y="154.5">32_OUT1B</text>
<text x="189.8" y="154.5">33_MCLK2</text>
<text x="192.4" y="152">34_RX8</text>
<text x="19.1" y="183.7">H1</text>
<text x="19.1" y="188.8">H2</text>
<text x="19.1" y="191.4">MountingHole</text>
<text x="19.1" y="186.3">MountingHole</text>
<text x="19.1" y="193.9">H3</text>
<text x="19.1" y="196.4">MountingHole</text>
<text x="19.1" y="199">H4</text>
<text x="19.1" y="201.5">MountingHole</text>
</g>
<g font-size="1.8" fill="#a90000">
<text x="74.2" y="35.3">2</text>
<text x="84.8" y="31.8" transform="rotate(-90 84.8 31.8)">24</text>
<text x="93.9" y="35.3">23</text>
<text x="133.9" y="35.3">30</text>
<text x="133.9" y="32.8">31</text>
<text x="133.9" y="30.2">32</text>
<text x="143.4" y="30.2">1</text>
<text x="143.4" y="32.8">2</text>
<text x="143.4" y="35.3">3</text>
<text x="189.8" y="35.3">2</text>
<text x="200.4" y="31.8" transform="rotate(-90 200.4 31.8)">24</text>
<text x="209.5" y="35.3">23</text>
<text x="74.2" y="37.8">3</text>
<text x="74.2" y="40.4">4</text>
<text x="93.9" y="40.4">21</text>
<text x="93.9" y="37.8">22</text>
<text x="133.9" y="40.4">28</text>
<text x="133.9" y="37.8">29</text>
<text x="143.4" y="37.8">4</text>
<text x="143.4" y="40.4">5</text>
<text x="189.8" y="37.8">3</text>
<text x="189.8" y="40.4">4</text>
<text x="209.5" y="40.4">21</text>
<text x="209.5" y="37.8">22</text>
<text x="74.2" y="42.9">5</text>
<text x="74.2" y="45.5">6</text>
<text x="93.9" y="45.5">19</text>
<text x="93.9" y="42.9">20</text>
<text x="133.9" y="45.5">26</text>
<text x="133.9" y="42.9">27</text>
<text x="143.4" y="42.9">6</text>
<text x="143.4" y="45.5">7</text>
<text x="189.8" y="42.9">5</text>
<text x="189.8" y="45.5">6</text>
<text x="209.5" y="45.5">19</text>
<text x="209.5" y="42.9">20</text>
<text x="74.2" y="48">7</text>
<text x="74.2" y="50.5">8</text>
<text x="74.2" y="53.1">9</text>
<text x="93.9" y="53.1">16</text>
<text x="93.9" y="50.5">17</text>
<text x="93.9" y="48">18</text>
<text x="133.9" y="53.1">23</text>
<text x="133.9" y="50.5">24</text>
<text x="133.9" y="48">25</text>
<text x="142.8" y="53.1">10</text>
<text x="143.4" y="48">8</text>
<text x="143.4" y="50.5">9</text>
<text x="189.8" y="48">7</text>
<text x="189.8" y="50.5">8</text>
<text x="189.8" y="53.1">9</text>
<text x="209.5" y="53.1">16</text>
<text x="209.5" y="50.5">17</text>
<text x="209.5" y="48">18</text>
<text x="73.6" y="55.6">10</text>
<text x="73.6" y="58.2">11</text>
<text x="93.9" y="58.2">14</text>
<text x="93.9" y="55.6">15</text>
<text x="133.9" y="58.2">21</text>
<text x="133.9" y="55.6">22</text>
<text x="142.8" y="55.6">11</text>
<text x="142.8" y="58.2">12</text>
<text x="189.2" y="55.6">10</text>
<text x="189.2" y="58.2">11</text>
<text x="209.5" y="58.2">14</text>
<text x="209.5" y="55.6">15</text>
<text x="73.6" y="65.8">13</text>
<text x="74.2" y="63.2">1</text>
<text x="133.9" y="65.8">18</text>
<text x="133.9" y="63.2">19</text>
<text x="133.9" y="60.7">20</text>
<text x="142.8" y="60.7">13</text>
<text x="142.8" y="63.2">14</text>
<text x="142.8" y="65.8">15</text>
<text x="189.2" y="65.8">13</text>
<text x="189.8" y="63.2">1</text>
<text x="133.9" y="68.3">17</text>
<text x="142.8" y="68.3">16</text>
<text x="84.8" y="72.4" transform="rotate(-90 84.8 72.4)">12</text>
<text x="200.4" y="72.4" transform="rotate(-90 200.4 72.4)">12</text>
<text x="100.1" y="95.3" transform="rotate(-90 100.1 95.3)">24</text>
<text x="151.7" y="95">1</text>
<text x="201.9" y="95">48</text>
<text x="89.5" y="98.8">2</text>
<text x="89.5" y="101.3">3</text>
<text x="109.2" y="101.3">22</text>
<text x="109.2" y="98.8">23</text>
<text x="151.7" y="97.5">2</text>
<text x="151.7" y="100.1">3</text>
<text x="201.9" y="100.1">46</text>
<text x="201.9" y="97.5">47</text>
<text x="89.5" y="103.9">4</text>
<text x="89.5" y="106.4">5</text>
<text x="109.2" y="106.4">20</text>
<text x="109.2" y="103.9">21</text>
<text x="151.7" y="105.2">5</text>
<text x="151.7" y="107.7">6</text>
<text x="151.7" y="102.6">4</text>
<text x="201.9" y="107.7">43</text>
<text x="201.9" y="105.2">44</text>
<text x="201.9" y="102.6">45</text>
<text x="89.5" y="109">6</text>
<text x="89.5" y="111.5">7</text>
<text x="109.2" y="111.5">18</text>
<text x="109.2" y="109">19</text>
<text x="151.7" y="110.2">7</text>
<text x="151.7" y="112.8">8</text>
<text x="201.9" y="112.8">41</text>
<text x="201.9" y="110.2">42</text>
<text x="88.9" y="119.1">10</text>
<text x="89.5" y="114">8</text>
<text x="89.5" y="116.6">9</text>
<text x="109.2" y="119.1">15</text>
<text x="109.2" y="116.6">16</text>
<text x="109.2" y="114">17</text>
<text x="151.1" y="117.9">10</text>
<text x="151.7" y="115.3">9</text>
<text x="201.9" y="117.9">39</text>
<text x="201.9" y="115.3">40</text>
<text x="88.9" y="121.7">11</text>
<text x="109.2" y="121.7">14</text>
<text x="151.1" y="120.4">11</text>
<text x="151.1" y="122.9">12</text>
<text x="151.1" y="125.5">13</text>
<text x="201.9" y="125.5">36</text>
<text x="201.9" y="122.9">37</text>
<text x="201.9" y="120.4">38</text>
<text x="88.9" y="129.3">13</text>
<text x="89.5" y="126.7">1</text>
<text x="151.1" y="128">14</text>
<text x="151.1" y="130.6">15</text>
<text x="201.9" y="128">35</text>
<text x="201.9" y="130.6">34</text>
<text x="100.1" y="135.9" transform="rotate(-90 100.1 135.9)">12</text>
<text x="151.1" y="133.1">16</text>
<text x="151.1" y="135.6">17</text>
<text x="201.9" y="135.6">32</text>
<text x="201.9" y="133.1">33</text>
<text x="151.1" y="138.2">18</text>
<text x="151.1" y="140.7">19</text>
<text x="151.1" y="143.3">20</text>
<text x="201.9" y="143.3">29</text>
<text x="201.9" y="140.7">30</text>
<text x="201.9" y="138.2">31</text>
<text x="151.1" y="145.8">21</text>
<text x="151.1" y="148.3">22</text>
<text x="201.9" y="148.3">27</text>
<text x="201.9" y="145.8">28</text>
<text x="151.1" y="150.9">23</text>
<text x="151.1" y="153.4">24</text>
<text x="201.9" y="153.4">25</text>
<text x="201.9" y="150.9">26</text>
</g>
<g font-size="1.4" fill="#840000">
<text x="183.7" y="96">(3.6v</text>
<text x="188.6" y="96">to</text>
<text x="191.1" y="96">5.5v)</text>
<text x="183.9" y="101.1">(250mA</text>
<text x="190.8" y="101.1">max)</text>
</g>
</svg>
